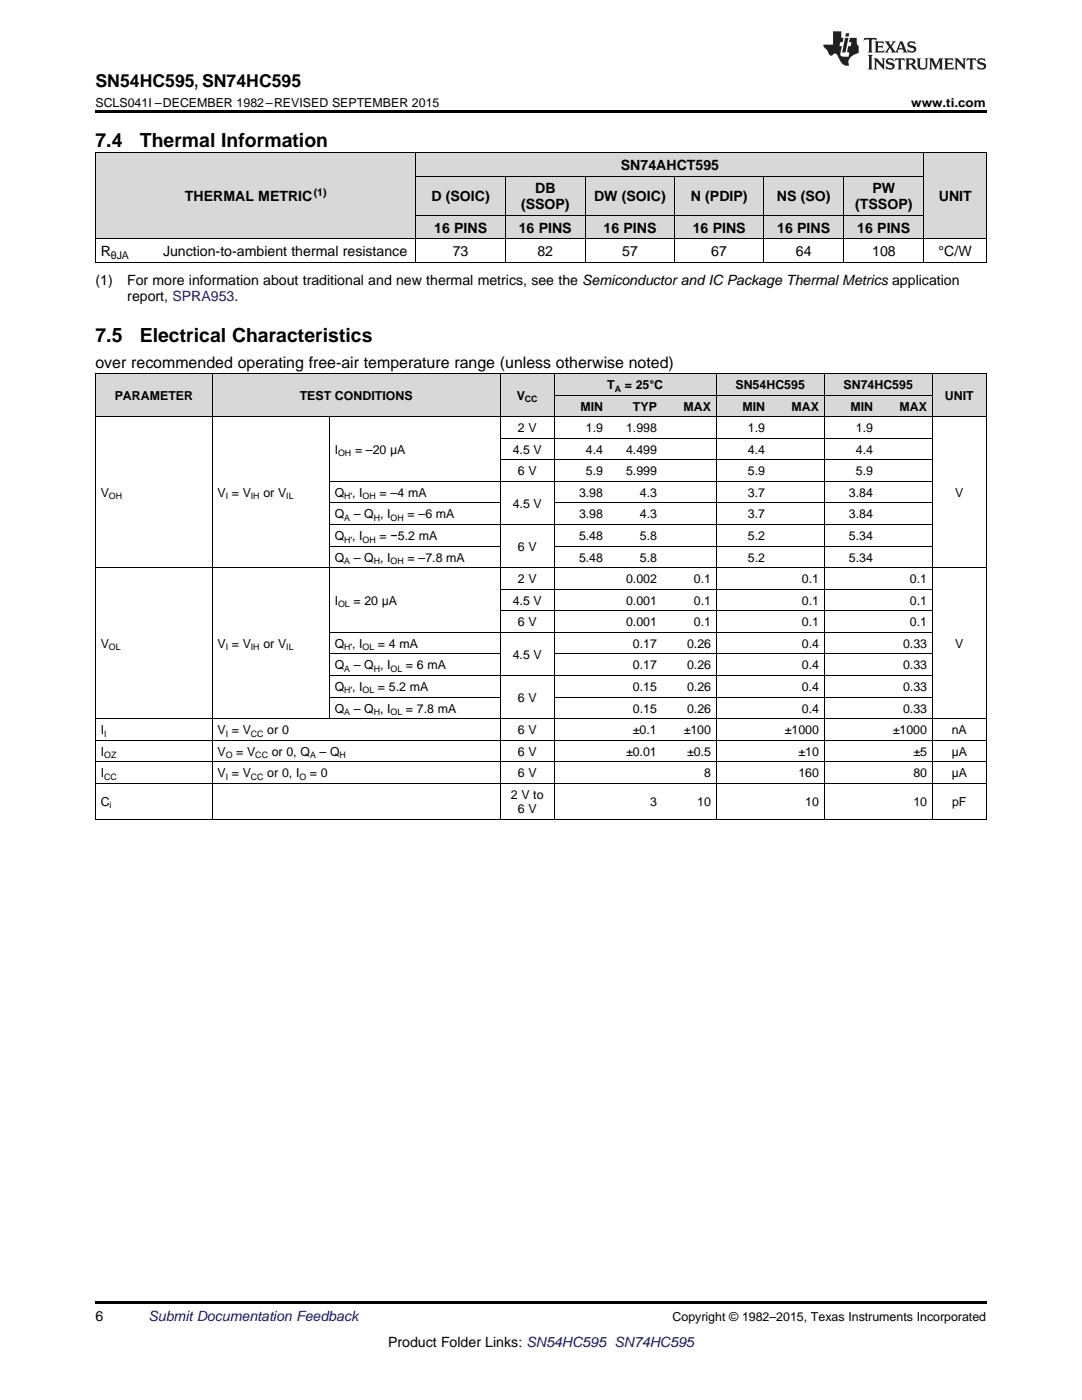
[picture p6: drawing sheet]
<svg xmlns="http://www.w3.org/2000/svg" width="216mm" height="279mm" viewBox="0 0 216 279" stroke-linecap="round" stroke-linejoin="round" font-family="sans-serif">
<g fill="#d8d8d8">
<path d="M19 74.6h23.4v8.6h-23.4z"/>
<path d="M42.4 74.6h23.3v8.6h-23.3z"/>
<path d="M65.7 74.6h34.1v8.6h-34.1z"/>
<path d="M99.8 74.6h10.8v8.6h-10.8z"/>
<path d="M110.6 78.9h10.8v4.3h-10.8z"/>
<path d="M121.4 78.9h10.8v4.3h-10.8z"/>
<path d="M132.2 78.9h10.7v4.3h-10.7z"/>
<path d="M142.9 78.9h10.8v4.3h-10.8z"/>
<path d="M153.7 78.9h10.8v4.3h-10.8z"/>
<path d="M164.5 78.9h10.8v4.3h-10.8z"/>
<path d="M175.3 78.9h10.8v4.3h-10.8z"/>
<path d="M186.1 74.6h10.7v8.6h-10.7z"/>
<path d="M110.6 74.6h10.8v4.3h-10.8z"/>
<path d="M121.4 74.6h10.8v4.3h-10.8z"/>
<path d="M132.2 74.6h10.7v4.3h-10.7z"/>
<path d="M142.9 74.6h10.8v4.3h-10.8z"/>
<path d="M153.7 74.6h10.8v4.3h-10.8z"/>
<path d="M164.5 74.6h10.8v4.3h-10.8z"/>
<path d="M175.3 74.6h10.8v4.3h-10.8z"/>
<path d="M19 30.6h12.5v17.1h-12.5z"/>
<path d="M31.5 30.6h51.5v17.1h-51.5z"/>
<path d="M83 43h17.8v4.7h-17.8z"/>
<path d="M100.8 43h16v4.7h-16z"/>
<path d="M116.8 43h17.8v4.7h-17.8z"/>
<path d="M134.6 43h17.8v4.7h-17.8z"/>
<path d="M152.4 43h16v4.7h-16z"/>
<path d="M168.4 43h16v4.7h-16z"/>
<path d="M184.4 30.6h12.4v17.1h-12.4z"/>
<path d="M83 35.2h17.8v7.8h-17.8z"/>
<path d="M100.8 35.2h16v7.8h-16z"/>
<path d="M116.8 35.2h17.8v7.8h-17.8z"/>
<path d="M134.6 35.2h17.8v7.8h-17.8z"/>
<path d="M152.4 35.2h16v7.8h-16z"/>
<path d="M168.4 35.2h16v7.8h-16z"/>
<path d="M83 30.6h17.8v4.6h-17.8z"/>
<path d="M100.8 30.6h16v4.6h-16z"/>
<path d="M116.8 30.6h17.8v4.6h-17.8z"/>
<path d="M134.6 30.6h17.8v4.6h-17.8z"/>
<path d="M152.4 30.6h16v4.6h-16z"/>
<path d="M168.4 30.6h16v4.6h-16z"/>
</g>
<g fill="#000">
<path d="M19 22h177.8v.5h-177.8zM19 52.3l.2 .1zM82.9 52.3l.1 .1zM100.7 52.3l.1 .1zM116.7 52.3l.1 .1zM134.5 52.3l.1 .1zM152.3 52.3l.1 .1zM168.3 52.3l.1 .1zM184.3 52.3l.1 .1zM196.7 52.3l.1 .1zM19 163.5h.2zM65.6 163.5h.1z"/>
<path d="M99.7 163.5h.1zM110.5 163.5h.1zM121.3 163.5h.1zM132.1 163.5h.1zM142.8 163.5h.1zM153.6 163.5h.1zM164.4 163.5h.1zM175.2 163.5h.1zM185.9 163.5h.2zM196.7 163.5h.1zM19 259.7h177.8v.5h-177.8z"/>
</g>
<g fill="none" stroke="#000" stroke-width=".2">
<path d="M19 30.5h177.8M19.1 30.5v21.9M83 30.5v21.9M83 35.2h101.4M100.8 35.2v17.2M116.8 35.2v17.2M134.6 35.2v17.2M152.3 35.2v17.2M168.3 35.2v17.2M184.3 30.5v21.9M196.8 30.5v21.9M19 52.3h177.8"/>
<path d="M19 47.6h177.8M83 43h101.4M19 74.6h177.8M19.1 74.6v88.9M42.3 74.6v88.9M99.8 74.6v88.9M110.6 74.6v88.9M110.6 78.9h75.4M142.9 74.6v88.9M164.4 74.6v88.9M186 74.6v88.9M196.8 74.6v88.9"/>
<path d="M19 83.2h177.8M65.7 83.2v60.3M65.7 96.1h120.4M99.8 91.8h86.3M99.8 87.5h86.3M19 113.3h177.8M65.7 109h34.1M65.7 104.7h120.4M65.7 100.4h34.1M99.8 117.6h86.3M110.6 109h75.5M110.6 100.4h75.5"/>
<path d="M65.7 139.1h34.1M65.7 134.8h120.4M65.7 130.5h34.1M65.7 126.2h120.4M99.8 121.9h86.3M110.6 139.1h75.5M110.6 130.5h75.5M19 156.3h177.8M19 152h177.8M19 147.7h177.8M19 143.4h177.8M19 163.5h177.8"/>
</g>
<g fill="#231f20">
<path d="M172.5 7.6l-.1 .5 .4-.2h.6v.1v2.1l-.2 .4h.9l-.2-.4v-2.1l.1-.1h.5l.5 .2-.2-.5zM174.5 8.3l.2 .3v1.5l-.2 .4h1.8l.2-.6a1.04 1.04 0 0 1-1.3 .2v-.7h.6l.3 .2v-.6l-.3 .2h-.6v-.6l.8-.1 .4 .3-.2-.5zM176.5 8.3l.9 1.1-.9 1.1h.8l-.2-.2 .4-.7 .5 .7-.2 .2h1.5l-.2-.2 .2-.4h.9l.1 .4-.2 .2h1l-.3-.3-.7-1.9h-.5l-.9 2-.8-1 .9-1h-.8l.1 .3-.4 .5-.3-.6 .1-.2zM179.7 8.6l.4 1h-.7zM181.3 8.4a.63 .63 0 0 0-.2 .7 .63 .63 0 0 0 .6 .4l.6 .2 .1 .2a.75 .75 0 0 1-.7 .4 .75 .75 0 0 1-.6-.5l.1 .7 .1-.1a1.11 1.11 0 0 0 1.5-.6 1.13 1.13 0 0 0-1.2-.8l-.1-.4a1.04 1.04 0 0 1 1.2 .2l-.2-.5-.2 .1-.4-.2zM173.2 10.9l.2 .4v2.2l-.2 .4h1l-.3-.4v-2.2l.3-.4zM174.3 11.6l.3 .4v1.5l-.3 .4h.8l-.2-.4v-1.3l1.5 1.7v-1.9l.2-.4h-.7l.2 .4v.9l-1.1-1.3zM177 11.8a.62 .62 0 0 0-.2 .7 .62 .62 0 0 0 .6 .4l.6 .1 .1 .3a.76 .76 0 0 1-.7 .3 .76 .76 0 0 1-.7-.4l.2 .7 .1-.1a1.11 1.11 0 0 0 1.5-.6 1.13 1.13 0 0 0-1.2-.8l-.1-.4a1.04 1.04 0 0 1 1.2 .2l-.2-.6-.2 .1-.5-.1zM178.7 11.6l-.2 .6a.61 .61 0 0 1 .8-.3v1.6l-.2 .4h.9l-.2-.4v-1.6a.63 .63 0 0 1 .7 .3l-.1-.6zM180.6 11.6l.3 .4v1.5l-.3 .4h1l-.2-.2-.1-.8 .6 .2a.76 .76 0 0 0 1.2 .7l-1-1a.58 .58 0 0 0 .6-.5 .58 .58 0 0 0-.5-.6zM181.4 11.9h.1a.45 .45 0 0 1 .5 .1 .45 .45 0 0 1 .1 .5l-.8 .2zM182.9 11.6l.2 .2a2.17 2.17 0 0 0 .3 1.9 .99 .99 0 0 0 1.6-.6v-1.1l.2-.4h-.7l.2 .2a1.92 1.92 0 0 1-.2 1.8 .6 .6 0 0 1-.9-.5v-1.1l.2-.4zM185.4 11.6l.2 .4v1.5l-.2 .4h.7l-.2-.4v-1.4l.8 1.8 .8-1.8v1.4l-.2 .4h.9l-.2-.4v-1.5l.2-.4h-.8l-.6 1.5-.6-1.5zM188.4 11.6l.2 .4v1.5l-.2 .4h1.8l.1-.6a1.04 1.04 0 0 1-1.2 .1v-.6h.5l.4 .2v-.6l-.4 .2h-.5v-.7h.8l.3 .3-.1-.6zM190.5 11.6l.2 .4v1.5l-.2 .4h.7l-.2-.4v-1.3l1.5 1.7v-1.9l.2-.4h-.7l.2 .4v.9l-1.1-1.3zM192.9 11.6l-.1 .6a.61 .61 0 0 1 .7-.3l.1 1.6-.3 .4h1l-.3-.4 .1-1.6a.63 .63 0 0 1 .7 .3l-.1-.6zM195.2 11.8a.62 .62 0 0 0-.2 .7 .62 .62 0 0 0 .6 .4l.6 .1 .1 .3a.76 .76 0 0 1-.7 .3 .76 .76 0 0 1-.6-.4l.1 .7 .1-.1a1.11 1.11 0 0 0 1.6-.6 1.13 1.13 0 0 0-1.3-.8l-.1-.4a1.04 1.04 0 0 1 1.2 .2l-.1-.6-.2 .1-.5-.1z"/>
<path d="M166.2 6.3v2.6h-1.9v.4l.8 .9a.91 .91 0 0 0 1 .8 .56 .56 0 0 1 .5-.3 .56 .56 0 0 1 .5 .3l.4 .8a1.53 1.53 0 0 0 1.9 1.2 1.54 1.54 0 0 1 1-2.1l.9-.3v-1.4a1.52 1.52 0 0 1-.4-1.6h-1.3l-.2 .8h.5l-.2 .8h-.5l-.1 1v.2l.4 .1-.2 .8a1.93 1.93 0 0 1-1.6-.3l.3-1.8h-.5l.2-.8h.4l.2-.8h-.4v-1.3zM168.6 7.6l-.6 2.9h.7l.6-2.9zM168.8 6.6l-.1 .7h.6l.2-.7z"/>
</g>
<g font-size="3.9">
<text x="19" y="29.3">7.4</text>
<text x="27.9" y="29.3">Thermal Information</text>
<text x="19" y="68.2">7.5</text>
<text x="27.9" y="68.2">Electrical Characteristics</text>
</g>
<text font-size="3.5" x="19" y="17.3">SN54HC595, SN74HC595</text>
<text font-size="3.2" x="19" y="73.3">over recommended operating free-air temperature range (unless otherwise noted)</text>
<g font-size="2.8">
<text x="123.9" y="33.9">SN74AHCT595</text>
<text x="36.9" y="40.2">THERMAL METRIC</text>
<text x="86.1" y="40.2">D (SOIC)</text>
<text x="104" y="41.8">(SSOP)</text>
<text x="106.8" y="38.6">DB</text>
<text x="118.5" y="40.2">DW (SOIC)</text>
<text x="137.8" y="40.2">N (PDIP)</text>
<text x="155" y="40.2">NS (SO)</text>
<text x="170.6" y="41.8">(TSSOP)</text>
<text x="174.1" y="38.6">PW</text>
<text x="187.3" y="40.2">UNIT</text>
<text x="86.6" y="46.4">16 PINS</text>
<text x="103.5" y="46.4">16 PINS</text>
<text x="120.4" y="46.4">16 PINS</text>
<text x="138.2" y="46.4">16 PINS</text>
<text x="155.1" y="46.4">16 PINS</text>
<text x="171.1" y="46.4">16 PINS</text>
<text x="20.1" y="51.1">R</text>
<text x="32.5" y="51.1">Junction-to-ambient thermal resistance</text>
<text x="90.3" y="51.1">73</text>
<text x="107.2" y="51.1">82</text>
<text x="124.1" y="51.1">57</text>
<text x="141.9" y="51.1">67</text>
<text x="158.8" y="51.1">64</text>
<text x="174" y="51.1">108</text>
<text x="187.3" y="51.1">°C/W</text>
<text x="19" y="56.9">(1)</text>
<text x="25.4" y="56.9">For more information about traditional and new thermal metrics, see the Semiconductor and IC Package Thermal Metrics application</text>
<text x="25.4" y="60.1">report, SPRA953.</text>
<text x="19" y="263.6">6</text>
<text x="77.4" y="268.9">Product Folder Links: SN54HC595 SN74HC595</text>
</g>
<text font-size="2.8" fill="#0000c8" x="29.6" y="263.6">Submit Documentation Feedback</text>
<g font-size="2.5">
<text x="19" y="21.4">SCLS041I –DECEMBER 1982–REVISED SEPTEMBER 2015</text>
<text x="181.8" y="21.4">www.ti.com</text>
<text x="121.2" y="77.6">T</text>
<text x="124.7" y="77.6">= 25°C</text>
<text x="146.8" y="77.6">SN54HC595</text>
<text x="168.3" y="77.6">SN74HC595</text>
<text x="22.9" y="79.8">PARAMETER</text>
<text x="59.8" y="79.8">TEST</text>
<text x="66.8" y="79.8">CONDITIONS</text>
<text x="103.1" y="79.8">V</text>
<text x="115.8" y="82">MIN</text>
<text x="126.3" y="82">TYP</text>
<text x="136.4" y="82">MAX</text>
<text x="148.1" y="82">MIN</text>
<text x="157.9" y="82">MAX</text>
<text x="169.7" y="82">MIN</text>
<text x="179.5" y="82">MAX</text>
<text x="188.6" y="79.8">UNIT</text>
<text x="103.3" y="86.3">2 V</text>
<text x="116.9" y="86.3">1.9</text>
<text x="124.9" y="86.3">1.998</text>
<text x="149.2" y="86.3">1.9</text>
<text x="170.8" y="86.3">1.9</text>
<text x="66.8" y="90.6">I</text>
<text x="70.8" y="90.6">= –20 μA</text>
<text x="102.3" y="90.6">4.5 V</text>
<text x="103.3" y="94.9">6 V</text>
<text x="116.9" y="90.6">4.4</text>
<text x="116.9" y="94.9">5.9</text>
<text x="124.9" y="90.6">4.499</text>
<text x="124.9" y="94.9">5.999</text>
<text x="149.2" y="90.6">4.4</text>
<text x="149.2" y="94.9">5.9</text>
<text x="170.8" y="90.6">4.4</text>
<text x="170.8" y="94.9">5.9</text>
<text x="20.1" y="99.2">V</text>
<text x="43.4" y="99.2">V = V</text>
<text x="52.6" y="99.2">or V</text>
<text x="66.8" y="99.2">Q , I</text>
<text x="75.7" y="99.2">= –4 mA</text>
<text x="102.3" y="101.3">4.5 V</text>
<text x="115.5" y="99.2">3.98</text>
<text x="127.7" y="99.2">4.3</text>
<text x="149.2" y="99.2">3.7</text>
<text x="169.4" y="99.2">3.84</text>
<text x="190.6" y="99.2">V</text>
<text x="66.8" y="103.5">Q</text>
<text x="66.8" y="107.8">Q , I</text>
<text x="70.6" y="103.5">– Q , I</text>
<text x="75.7" y="107.8">= −5.2 mA</text>
<text x="81.3" y="103.5">= –6 mA</text>
<text x="115.5" y="103.5">3.98</text>
<text x="115.5" y="107.8">5.48</text>
<text x="127.7" y="103.5">4.3</text>
<text x="127.7" y="107.8">5.8</text>
<text x="149.2" y="103.5">3.7</text>
<text x="149.2" y="107.8">5.2</text>
<text x="169.4" y="103.5">3.84</text>
<text x="169.4" y="107.8">5.34</text>
<text x="66.8" y="112.1">Q</text>
<text x="70.6" y="112.1">– Q , I</text>
<text x="81.3" y="112.1">= –7.8 mA</text>
<text x="103.3" y="109.9">6 V</text>
<text x="115.5" y="112.1">5.48</text>
<text x="127.7" y="112.1">5.8</text>
<text x="149.2" y="112.1">5.2</text>
<text x="169.4" y="112.1">5.34</text>
<text x="103.3" y="116.4">2 V</text>
<text x="124.9" y="116.4">0.002</text>
<text x="138.5" y="116.4">0.1</text>
<text x="160" y="116.4">0.1</text>
<text x="181.6" y="116.4">0.1</text>
<text x="66.8" y="120.7">I</text>
<text x="70.5" y="120.7">= 20 μA</text>
<text x="102.3" y="120.7">4.5 V</text>
<text x="103.3" y="125">6 V</text>
<text x="124.9" y="120.7">0.001</text>
<text x="124.9" y="125">0.001</text>
<text x="138.5" y="120.7">0.1</text>
<text x="138.5" y="125">0.1</text>
<text x="160" y="120.7">0.1</text>
<text x="160" y="125">0.1</text>
<text x="181.6" y="120.7">0.1</text>
<text x="181.6" y="125">0.1</text>
<text x="20.1" y="129.3">V</text>
<text x="43.4" y="129.3">V = V</text>
<text x="52.6" y="129.3">or V</text>
<text x="66.8" y="129.3">Q , I</text>
<text x="75.4" y="129.3">= 4 mA</text>
<text x="102.3" y="131.4">4.5 V</text>
<text x="126.3" y="129.3">0.17</text>
<text x="137.1" y="129.3">0.26</text>
<text x="160" y="129.3">0.4</text>
<text x="180.2" y="129.3">0.33</text>
<text x="190.6" y="129.3">V</text>
<text x="66.8" y="133.6">Q</text>
<text x="66.8" y="137.9">Q , I</text>
<text x="70.6" y="133.6">– Q , I</text>
<text x="75.4" y="137.9">= 5.2 mA</text>
<text x="81" y="133.6">= 6 mA</text>
<text x="126.3" y="133.6">0.17</text>
<text x="126.3" y="137.9">0.15</text>
<text x="137.1" y="133.6">0.26</text>
<text x="137.1" y="137.9">0.26</text>
<text x="160" y="133.6">0.4</text>
<text x="160" y="137.9">0.4</text>
<text x="180.2" y="133.6">0.33</text>
<text x="180.2" y="137.9">0.33</text>
<text x="66.8" y="142.2">Q</text>
<text x="70.6" y="142.2">– Q , I</text>
<text x="81" y="142.2">= 7.8 mA</text>
<text x="103.3" y="140.1">6 V</text>
<text x="126.3" y="142.2">0.15</text>
<text x="137.1" y="142.2">0.26</text>
<text x="160" y="142.2">0.4</text>
<text x="180.2" y="142.2">0.33</text>
<text x="20.1" y="146.5">I</text>
<text x="43.4" y="146.5">V = V</text>
<text x="53.3" y="146.5">or 0</text>
<text x="103.3" y="146.5">6 V</text>
<text x="126.3" y="146.5">±0.1</text>
<text x="136.4" y="146.5">±100</text>
<text x="156.6" y="146.5">±1000</text>
<text x="178.2" y="146.5">±1000</text>
<text x="189.9" y="146.5">nA</text>
<text x="20.1" y="150.8">I</text>
<text x="20.1" y="155.1">I</text>
<text x="43.4" y="150.8">V</text>
<text x="43.4" y="155.1">V = V</text>
<text x="47.1" y="150.8">= V</text>
<text x="53.3" y="155.1">or 0, I</text>
<text x="54.2" y="150.8">or 0, Q</text>
<text x="61.8" y="155.1">= 0</text>
<text x="63.8" y="150.8">– Q</text>
<text x="103.3" y="150.8">6 V</text>
<text x="103.3" y="155.1">6 V</text>
<text x="124.9" y="150.8">±0.01</text>
<text x="137.1" y="150.8">±0.5</text>
<text x="140.5" y="155.1">8</text>
<text x="159.3" y="155.1">160</text>
<text x="159.3" y="150.8">±10</text>
<text x="182.2" y="155.1">80</text>
<text x="182.3" y="150.8">±5</text>
<text x="189.9" y="150.8">µA</text>
<text x="189.9" y="155.1">µA</text>
<text x="20.1" y="160.8">C</text>
<text x="101.9" y="159.4">2 V to</text>
<text x="129.7" y="160.8">3</text>
<text x="139.1" y="160.8">10</text>
<text x="160.7" y="160.8">10</text>
<text x="182.2" y="160.8">10</text>
<text x="190" y="160.8">pF</text>
<text x="103.3" y="162.2">6 V</text>
<text x="134.2" y="263.6">Copyright © 1982–2015, Texas Instruments Incorporated</text>
</g>
<g font-size="2.1">
<text x="62.6" y="39.1">(1)</text>
<text x="22.1" y="51.6">θJA</text>
</g>
<g font-size="1.8">
<text x="104.7" y="80.3">CC</text>
<text x="122.7" y="78.1">A</text>
<text x="67.5" y="91.1">OH</text>
<text x="21.7" y="99.7">OH</text>
<text x="45" y="99.7">I</text>
<text x="50.1" y="99.7">IH</text>
<text x="57.1" y="99.7">IL</text>
<text x="68.7" y="99.7">H′</text>
<text x="72.4" y="99.7">OH</text>
<text x="68.7" y="104">A</text>
<text x="74.6" y="104">H</text>
<text x="77.9" y="104">OH</text>
<text x="68.7" y="108.3">H′</text>
<text x="68.7" y="112.6">A</text>
<text x="72.4" y="108.3">OH</text>
<text x="74.6" y="112.6">H</text>
<text x="77.9" y="112.6">OH</text>
<text x="67.5" y="121.2">OL</text>
<text x="21.7" y="129.8">OL</text>
<text x="45" y="129.8">I</text>
<text x="50.1" y="129.8">IH</text>
<text x="57.1" y="129.8">IL</text>
<text x="68.7" y="129.8">H′</text>
<text x="72.4" y="129.8">OL</text>
<text x="68.7" y="134.1">A</text>
<text x="74.6" y="134.1">H</text>
<text x="77.9" y="134.1">OL</text>
<text x="68.7" y="138.4">H′</text>
<text x="68.7" y="142.7">A</text>
<text x="72.4" y="138.4">OL</text>
<text x="74.6" y="142.7">H</text>
<text x="77.9" y="142.7">OL</text>
<text x="20.8" y="147">I</text>
<text x="45" y="147">I</text>
<text x="50.1" y="147">CC</text>
<text x="20.8" y="151.3">OZ</text>
<text x="20.8" y="155.6">CC</text>
<text x="45" y="151.3">O</text>
<text x="45" y="155.6">I</text>
<text x="50.1" y="155.6">CC</text>
<text x="50.9" y="151.3">CC</text>
<text x="59.8" y="155.6">O</text>
<text x="61.9" y="151.3">A</text>
<text x="67.8" y="151.3">H</text>
<text x="21.9" y="161.3">i</text>
</g>
</svg>
